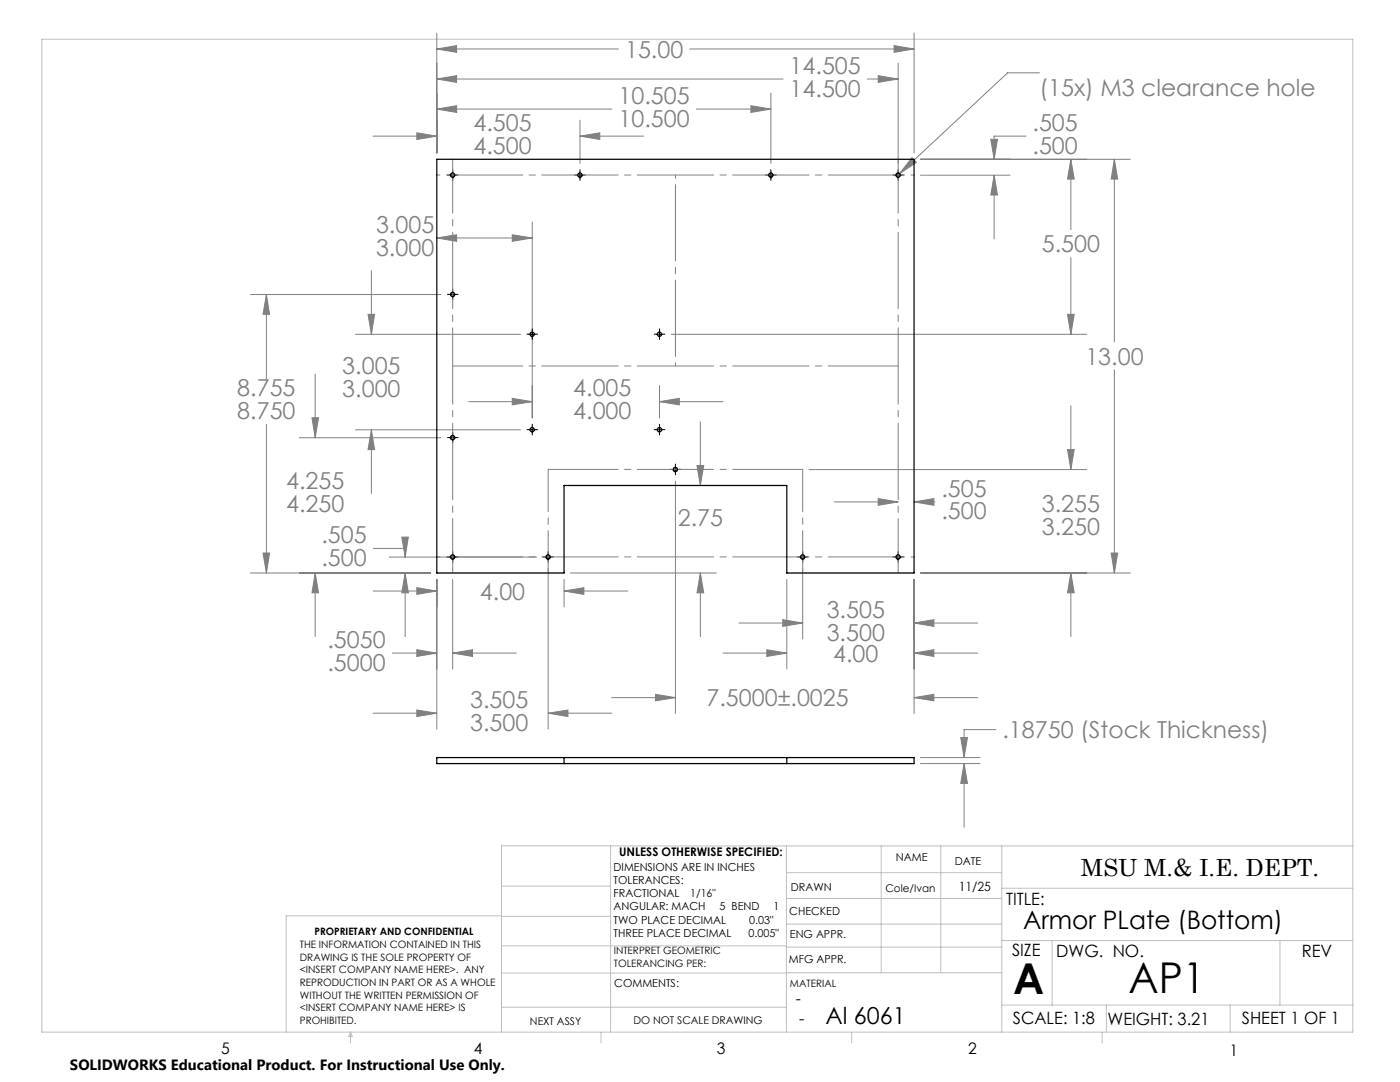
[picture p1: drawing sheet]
<svg xmlns="http://www.w3.org/2000/svg" width="279mm" height="216mm" viewBox="0 0 279 216" stroke-linecap="round" stroke-linejoin="round" font-family="sans-serif">
<g fill="none" stroke="#808080" stroke-width=".2">
<path d="M87.2 6.6v23.9M87.2 9.8h36.2M87.2 15.8h69.1M87.2 9.8l3.9-.7v1.3zM87.2 15.8l3.9-.7v1.3zM137.7 9.8h44.7M153.8 18.6v14M173.1 15.8h6.1M175.3 15.1l3.9 .7-3.9 .6zM178.4 9.1l4 .7-4 .6zM179.2 12.6v20M182.4 6.6v23.9"/>
<path d="M207.4 14.5h-6.3l-21.6 20.1M74.5 27.2h12.7M83.2 26.5l4 .7-4 .6zM87.2 21.8h34.9M87.2 21.8l3.9-.7v1.3zM89.8 35h1M90 34.6l.7 .7M90.3 34.4v1.1M90.7 34.6l-.7 .7M115.2 35h1M115.4 34.6l.7 .7M115.7 24v8.6"/>
<path d="M115.7 27.2h12.7M115.7 34.4v1.1M115.7 27.2l4-.7v1.3zM116.1 34.6l-.7 .7M139 21.8h14.8M149.9 21.1l3.9 .7-3.9 .6zM153.3 35h1M153.5 34.6l.7 .7M153.8 34.4v1.1M154.2 34.6l-.7 .7M178.7 35h1M178.9 34.6l.7 .7"/>
<path d="M179.2 34.4v1.1M179.6 34.6l-.7 .7M182 31.5l.9 .9-3.4 2.2zM183.7 35h17.9M183.7 31.8h41.9M197.7 27.8h1.4l-.7 4zM198.4 35v12.7M198.4 35l.7 3.9h-1.4zM204.8 27.2h-6.4v4.6M213.7 31.8v14M213.7 31.8l.7 3.9h-1.4zM222.4 31.8v36.4"/>
<path d="M222.4 31.8l.7 3.9h-1.3zM50 58.8h38M53.2 58.8l.6 3.9h-1.3zM53.2 58.8v16.8M74.1 54v12.7M87.2 47.5h.1M87.2 47.5h19M87.2 47.5l3.9-.7v1.4zM89.8 58.8h1M90 58.4l.7 .7M90.3 58.2v1.1M90.7 58.4l-.7 .7"/>
<path d="M102.2 46.8l4 .7-4 .7zM106.2 44.3v39.1M213.7 51.4v15.3M62.9 74.6v12.7M70.9 66.7h33M73.4 62.7h1.4l-.7 4zM102.2 79.5l4 .7-4 .6zM131.6 77v6.4M133.9 66.7h83M213 62.7h1.4l-.7 4zM222.4 73.8v40.5M53.2 84.7v29.6"/>
<path d="M59.7 87.3h28.3M62.3 83.4h1.3l-.7 3.9zM70.9 85.8h33M74.1 85.8v12.7M74.1 85.8l.7 3.9h-1.4zM89.8 87.3h1M90 87l.7 .7M90.3 86.8v1M90.7 87l-.7 .7M93.5 80.2h12.7M131.6 80.2h12.7M131.6 80.2l4-.7v1.3z"/>
<path d="M134.3 93.7h1M134.4 93.3l.7 .8M134.8 96v46.4M134.8 93.2v1M135.1 93.3l-.7 .8M139.1 92.9h1.3l-.6 4zM139.8 84.2v12.7M161.5 93.7h55.4M175.3 99.5l3.9 .7-3.9 .6zM213 89.7h1.4l-.7 4zM213.7 81v12.7M50 114.3h35.9"/>
<path d="M52.5 110.3h1.3l-.6 4zM62.9 114.3v12.7M62.9 114.3l.7 4h-1.3zM74.5 117.9h12.7M74.5 109.4h6.4v1.8M77.7 111.2h29.4M80.2 107.2h1.3l-.6 4zM80.9 114.3l.6 4h-1.3zM80.9 114.3v12.7M83.2 117.3l4 .6-4 .7zM87.2 115.6v29.9M90 110.8l.7 .7"/>
<path d="M90.3 110.6v1.1M90.3 115.6v17.9M90.7 110.8l-.7 .7M108.9 111.2h1M109 110.8l.7 .7M109.4 110.6v1.1M109.4 113.5v32M109.7 110.8l-.7 .7M112.6 115.6v5.5M112.6 117.9h12.7M112.6 117.9l3.9-.6v1.3zM113.8 114.3h29.1"/>
<path d="M139.8 114.3v12.7M139.8 114.3l.6 4h-1.3zM157 115.6v17.9M159.7 111.2h1M159.8 110.8l.7 .7M160.2 110.6v1.1M160.2 113.5v14M160.5 110.8l-.7 .7M166.5 100.2h12.7M178.7 111.2h1M178.9 110.8l.7 .7M179.2 110.6v1.1"/>
<path d="M179.6 110.8l-.7 .7M182.4 115.6v26.8M182.4 100.2h4.2M182.4 100.2l4-.7v1.3zM183.7 114.3h41.9M213.7 114.3v12.7M213.7 114.3l.7 4h-1.4zM221.8 110.3h1.3l-.7 4zM78.3 130.3h8.9M83.2 129.6l4 .7-4 .7zM90.3 130.3h12.7M90.3 130.3l4-.7v1.4z"/>
<path d="M122.1 139.2h12.7M130.8 138.5l4 .7-4 .6zM144.3 130.3h12.7M147.5 124.3h12.7M153 129.6l4 .7-4 .7zM156.2 123.6l4 .7-4 .7zM182.4 130.3h12.7M182.4 124.3h12.7M182.4 139.2h12.7M182.4 130.3l4-.7v1.4zM182.4 124.3l4-.7v1.4zM182.4 139.2l4-.7v1.3z"/>
<path d="M74.5 142.3h12.7M83.2 141.7l4 .6-4 .7zM109.4 142.3h12.7M109.4 142.3l3.9-.6v1.3zM183.7 151.2h11.9M183.7 152.4h11.9M191.7 147.2h1.4l-.7 4zM192.4 152.4v12.7M192.4 152.4l.7 3.9h-1.4zM198.8 145.6h-6.4v5.6"/>
</g>
<g fill="none" stroke="#c0c0c0" stroke-width=".2">
<path d="M8.4 7.8h261.6v198.2h-261.6zM100.1 176.8h21.7M121.8 168.8v37.2M157 168.8v37.2M157 179.3h42.9M157 174.1h42.9M175.9 168.8v25.3M187.7 168.8v25.3M199.9 177.2h70.1M199.9 168.8v37.2M270 168.8h-169.9v37.2M100.1 194.2h56.9"/>
<path d="M100.1 188.7h56.9M100.1 182.8h21.7M100.1 182.7h-43v23.3M157 194.1h42.9M157 184.4h42.9M157 189h42.9M199.9 187.7h70.1M210 187.7v12.9M255.4 187.7v12.9M70 206v2.1M70 206l.3 .8h-.7zM100.1 201h56.9"/>
<path d="M119.9 206v2.1M170 206v2.1M199.9 200.6h70.1M220 206v2.1M220.8 200.6v5.4M245.5 200.6v5.4"/>
</g>
<g fill="none" stroke="#000" stroke-width=".2" stroke-dasharray="15.2 1.3 1.3 1.3">
<path d="M89.7 34.9h-.4M90.3 34.3v-.4M90.3 35.6v.4M91 34.9h.4M115.1 34.9h-.4M115.7 34.3v-.4M115.7 35.6v.4M116.4 34.9h.4M153.2 34.9h-.4M153.8 34.3v-.4M153.8 35.6v.4M154.5 34.9h.4"/>
<path d="M178.6 34.9h-.4M179.2 34.3v-.4M179.2 35.6v.4M179.9 34.9h.4M89.7 58.7h-.4M90.3 58.1v-.4M90.3 59.4v.4M91 58.7h.4M105.6 66.7h-.4M106.2 66v-.4M106.2 67.3v.4M106.9 66.7h.4"/>
<path d="M131 66.7h-.4M131.6 66v-.4M131.6 67.3v.4M132.3 66.7h.4M89.7 87.3h-.4M90.3 86.7v-.4M90.3 87.9v.5M91 87.3h.4M105.6 85.7h-.4M106.2 85.1v-.4M106.2 86.4v.4M106.9 85.7h.4"/>
<path d="M131 85.7h-.4M131.6 85.1v-.4M131.6 86.4v.4M132.3 85.7h.4M134.2 93.7h-.5M134.8 93v-.4M134.8 94.3v.4M135.4 93.7h.5M89.7 111.1h-.4M90.3 110.5v-.4M90.3 111.8v.4M91 111.1h.4"/>
<path d="M108.8 111.1h-.5M109.4 110.5v-.4M109.4 111.8v.4M110 111.1h.5M159.6 111.1h-.5M160.2 110.5v-.4M160.2 111.8v.4M160.8 111.1h.5M178.6 111.1h-.4M179.2 110.5v-.4M179.2 111.8v.4M179.9 111.1h.4"/>
</g>
<g fill="none" stroke="#000" stroke-width=".2">
<path d="M89.7 35h1.3M90.3 34.3v1.3M115.1 35h1.3M115.7 34.3v1.3M153.2 35h1.3M153.8 34.3v1.3M178.6 35h1.3M179.2 34.3v1.3M89.7 58.8h1.3M90.3 58.1v1.3M105.6 66.7h1.3M106.2 66.1v1.2"/>
<path d="M131 66.7h1.3M131.6 66.1v1.2M89.7 87.3h1.3M90.3 86.7v1.3M105.6 85.8h1.3M106.2 85.1v1.3M131 85.8h1.3M131.6 85.1v1.3M134.2 93.7h1.2M134.8 93.1v1.2M89.7 111.2h1.3M90.3 110.5v1.3"/>
<path d="M108.8 111.2h1.2M109.4 110.5v1.3M159.6 111.2h1.2M160.2 110.5v1.3M178.6 111.2h1.3M179.2 110.5v1.3"/>
</g>
<path d="M90.3 31.8v82.5M179.2 31.8v82.5" fill="none" stroke="#808080" stroke-width=".2" stroke-dasharray="15.2 1.3 1.3 1.3" stroke-dashoffset="4.4"/>
<path d="M87.2 34.9h95.2M134.8 34.9v38.1M87.2 111.1h95.2" fill="none" stroke="#808080" stroke-width=".2" stroke-dasharray="15.2 1.3 1.3 1.3" stroke-dashoffset="-1.9"/>
<path d="M160.2 93.7v20.6M109.4 114.3v-20.6" fill="none" stroke="#808080" stroke-width=".2" stroke-dasharray="15.2 1.3 1.3 1.3" stroke-dashoffset="6.8"/>
<path d="M179.2 73h-88.9M109.4 93.7h50.8" fill="none" stroke="#808080" stroke-width=".2" stroke-dasharray="15.2 1.3 1.3 1.3" stroke-dashoffset="1.3"/>
<path d="M191.7 147.2h1.4l-.7 4zM192.4 152.4l.7 3.9h-1.4zM221.8 110.3h1.3l-.7 4zM222.4 31.8l.7 3.9h-1.3zM178.4 9.1l4 .7-4 .6zM87.2 9.8l3.9-.7v1.3zM83.2 117.3l4 .6-4 .7zM112.6 117.9l3.9-.6v1.3zM153 129.6l4 .7-4 .7zM182.4 130.3l4-.7v1.4zM139.8 114.3l.6 4h-1.3zM139.1 92.9h1.3l-.6 4zM90.3 130.3l4-.7v1.4zM83.2 129.6l4 .7-4 .7zM80.9 114.3l.6 4h-1.3zM80.2 107.2h1.3l-.6 4zM52.5 110.3h1.3l-.6 4zM53.2 58.8l.6 3.9h-1.3zM83.2 141.7l4 .6-4 .7zM109.4 142.3l3.9-.6v1.3zM182.4 100.2l4-.7v1.3zM175.3 99.5l3.9 .7-3.9 .6zM182.4 124.3l4-.7v1.4zM156.2 123.6l4 .7-4 .7zM197.7 27.8h1.4l-.7 4zM198.4 35l.7 3.9h-1.4zM83.2 26.5l4 .7-4 .6zM115.7 27.2l4-.7v1.3zM87.2 21.8l3.9-.7v1.3zM149.9 21.1l3.9 .7-3.9 .6zM87.2 15.8l3.9-.7v1.3zM175.3 15.1l3.9 .7-3.9 .6zM74.1 85.8l.7 3.9h-1.4zM73.4 62.7h1.4l-.7 4zM102.2 46.8l4 .7-4 .7zM87.2 47.5l3.9-.7v1.4zM102.2 79.5l4 .7-4 .6zM131.6 80.2l4-.7v1.3zM213 89.7h1.4l-.7 4zM213.7 114.3l.7 4h-1.4zM130.8 138.5l4 .7-4 .6zM182.4 139.2l4-.7v1.3zM62.3 83.4h1.3l-.7 3.9zM62.9 114.3l.7 4h-1.3zM182 31.5l-2.5 3.1 3.4-2.2zM213.7 31.8l.7 3.9h-1.4zM213 62.7h1.4l-.7 4z" fill="#808080"/>
<g fill="none" stroke="#000" stroke-width=".25">
<path d="M87.2 31.8h95.2v82.5h-25.4v-17.4h-44.4v17.4h-25.4zM87.2 151.2h95.2v1.2h-95.2zM112.6 151.2v1.2M157 151.2v1.2"/>
<circle cx="90.3" cy="35" r=".43"/>
<circle cx="115.7" cy="35" r=".43"/>
<circle cx="153.8" cy="35" r=".43"/>
<circle cx="179.2" cy="35" r=".43"/>
<circle cx="90.3" cy="58.8" r=".43"/>
<circle cx="106.2" cy="66.7" r=".43"/>
<circle cx="131.6" cy="66.7" r=".43"/>
<circle cx="90.3" cy="87.3" r=".43"/>
<circle cx="106.2" cy="85.8" r=".43"/>
<circle cx="131.6" cy="85.8" r=".43"/>
<circle cx="134.8" cy="93.7" r=".43"/>
<circle cx="90.3" cy="111.2" r=".43"/>
<circle cx="109.4" cy="111.2" r=".43"/>
<circle cx="160.2" cy="111.2" r=".43"/>
<circle cx="179.2" cy="111.2" r=".43"/>
</g>
<g font-size="8.5">
<text x="202.2" y="198.3">A</text>
<text x="225.2" y="198.1">AP1</text>
</g>
<text font-size="5.1" x="204.2" y="185.4">Armor PLate (Bottom)</text>
<g font-size="4.7" fill="#808080">
<text x="124.7" y="11.5">15.00</text>
<text x="157.6" y="14.7">14.505</text>
<text x="123.5" y="20.7">10.505</text>
<text x="157.6" y="19.3">14.500</text>
<text x="207.5" y="19.1">(15x) M3 clearance hole</text>
<text x="94.5" y="26.1">4.505</text>
<text x="123.5" y="25.3">10.500</text>
<text x="206.1" y="26.1">.505</text>
<text x="94.5" y="30.7">4.500</text>
<text x="206.1" y="30.7">.500</text>
<text x="75" y="46.5">3.005</text>
<text x="75" y="51">3.000</text>
<text x="207.9" y="50.4">5.500</text>
<text x="68.3" y="74.7">3.005</text>
<text x="216.6" y="72.8">13.00</text>
<text x="47.4" y="79.1">8.755</text>
<text x="47.4" y="83.6">8.750</text>
<text x="68.3" y="79.2">3.000</text>
<text x="114.4" y="79.1">4.005</text>
<text x="114.4" y="83.6">4.000</text>
<text x="57.1" y="97.6">4.255</text>
<text x="187.9" y="99.1">.505</text>
<text x="57.1" y="102.1">4.250</text>
<text x="135.3" y="105">2.75</text>
<text x="187.9" y="103.7">.500</text>
<text x="207.9" y="102.3">3.255</text>
<text x="207.9" y="106.8">3.250</text>
<text x="64.2" y="108.4">.505</text>
<text x="64.2" y="112.9">.500</text>
<text x="95.8" y="119.7">4.00</text>
<text x="165" y="123.3">3.505</text>
<text x="65.4" y="129.3">.5050</text>
<text x="165" y="127.8">3.500</text>
<text x="65.4" y="133.8">.5000</text>
<text x="166.3" y="132.1">4.00</text>
<text x="93.8" y="141.3">3.505</text>
<text x="141" y="140.9">7.5000±.0025</text>
<text x="93.8" y="145.8">3.500</text>
<text x="200.1" y="147.4">.18750 (Stock Thickness)</text>
</g>
<g font-size="4.7">
<text x="215.7" y="174.7">MSU M.&amp; I.E. DEPT.</text>
<text x="164.7" y="204.4">Al 6061</text>
</g>
<g font-size="3.4">
<text x="200.8" y="180.5">TITLE:</text>
<text x="202" y="190.8">SIZE</text>
<text x="210.8" y="190.9">DWG. NO.</text>
<text x="259.8" y="191">REV</text>
<text x="202.1" y="204.4">SCALE: 1:8</text>
<text x="221" y="204.5">WEIGHT: 3.21</text>
<text x="247.8" y="204.4">SHEET 1 OF 1</text>
</g>
<g font-size="3.2">
<text x="158.8" y="200.4">-</text>
<text x="159.5" y="204.4">-</text>
<text x="44.2" y="210.4">5</text>
<text x="94.6" y="210.3">4</text>
<text x="143.1" y="210.4">3</text>
<text x="193.2" y="210.3">2</text>
<text x="245.4" y="210.6">1</text>
</g>
<text font-size="3" x="14" y="213.5">SOLIDWORKS Educational Product. For Instructional Use Only.</text>
<text font-size="2.5" x="191.3" y="177.8">11/25</text>
<text font-size="2.4" x="123.6" y="170.8">UNLESS OTHERWISE SPECIFIED:</text>
<g font-size="2.2">
<text x="122.5" y="173.7">DIMENSIONS ARE IN INCHES</text>
<text x="178.8" y="171.8">NAME</text>
<text x="190.6" y="172.5">DATE</text>
<text x="122.5" y="176.4">TOLERANCES:</text>
<text x="122.5" y="179">FRACTIONAL</text>
<text x="137.8" y="179">1/16&quot;</text>
<text x="157.8" y="177.8">DRAWN</text>
<text x="122.5" y="181.7">ANGULAR: MACH</text>
<text x="122.5" y="184.3">TWO PLACE DECIMAL</text>
<text x="143.6" y="181.7">5 BEND</text>
<text x="149.5" y="184.3">0.03&quot;</text>
<text x="154.4" y="181.7">1</text>
<text x="157.5" y="182.5">CHECKED</text>
<text x="122.5" y="187">THREE PLACE DECIMAL</text>
<text x="149.4" y="187">0.005&quot;</text>
<text x="157.6" y="187.2">ENG APPR.</text>
<text x="122.6" y="197">COMMENTS:</text>
<text x="157.4" y="192.2">MFG APPR.</text>
</g>
<g font-size="2.1">
<text x="176.7" y="178">Cole/Ivan</text>
<text x="105.8" y="204.5">NEXT ASSY</text>
<text x="126.4" y="204.3">DO NOT SCALE DRAWING</text>
</g>
<g font-size="2">
<text x="59.8" y="189.2">THE INFORMATION CONTAINED IN THIS</text>
<text x="59.8" y="191.7">DRAWING IS THE SOLE PROPERTY OF</text>
<text x="62.8" y="186.5">PROPRIETARY AND CONFIDENTIAL</text>
<text x="122.5" y="190.4">INTERPRET GEOMETRIC</text>
<text x="59.8" y="194.2">&lt;INSERT COMPANY NAME HERE&gt;. ANY</text>
<text x="59.8" y="196.8">REPRODUCTION IN PART OR AS A WHOLE</text>
<text x="122.5" y="192.9">TOLERANCING PER:</text>
<text x="157.7" y="197">MATERIAL</text>
<text x="59.8" y="199.3">WITHOUT THE WRITTEN PERMISSION OF</text>
<text x="59.8" y="201.8">&lt;INSERT COMPANY NAME HERE&gt; IS</text>
<text x="59.8" y="204.3">PROHIBITED.</text>
</g>
</svg>
